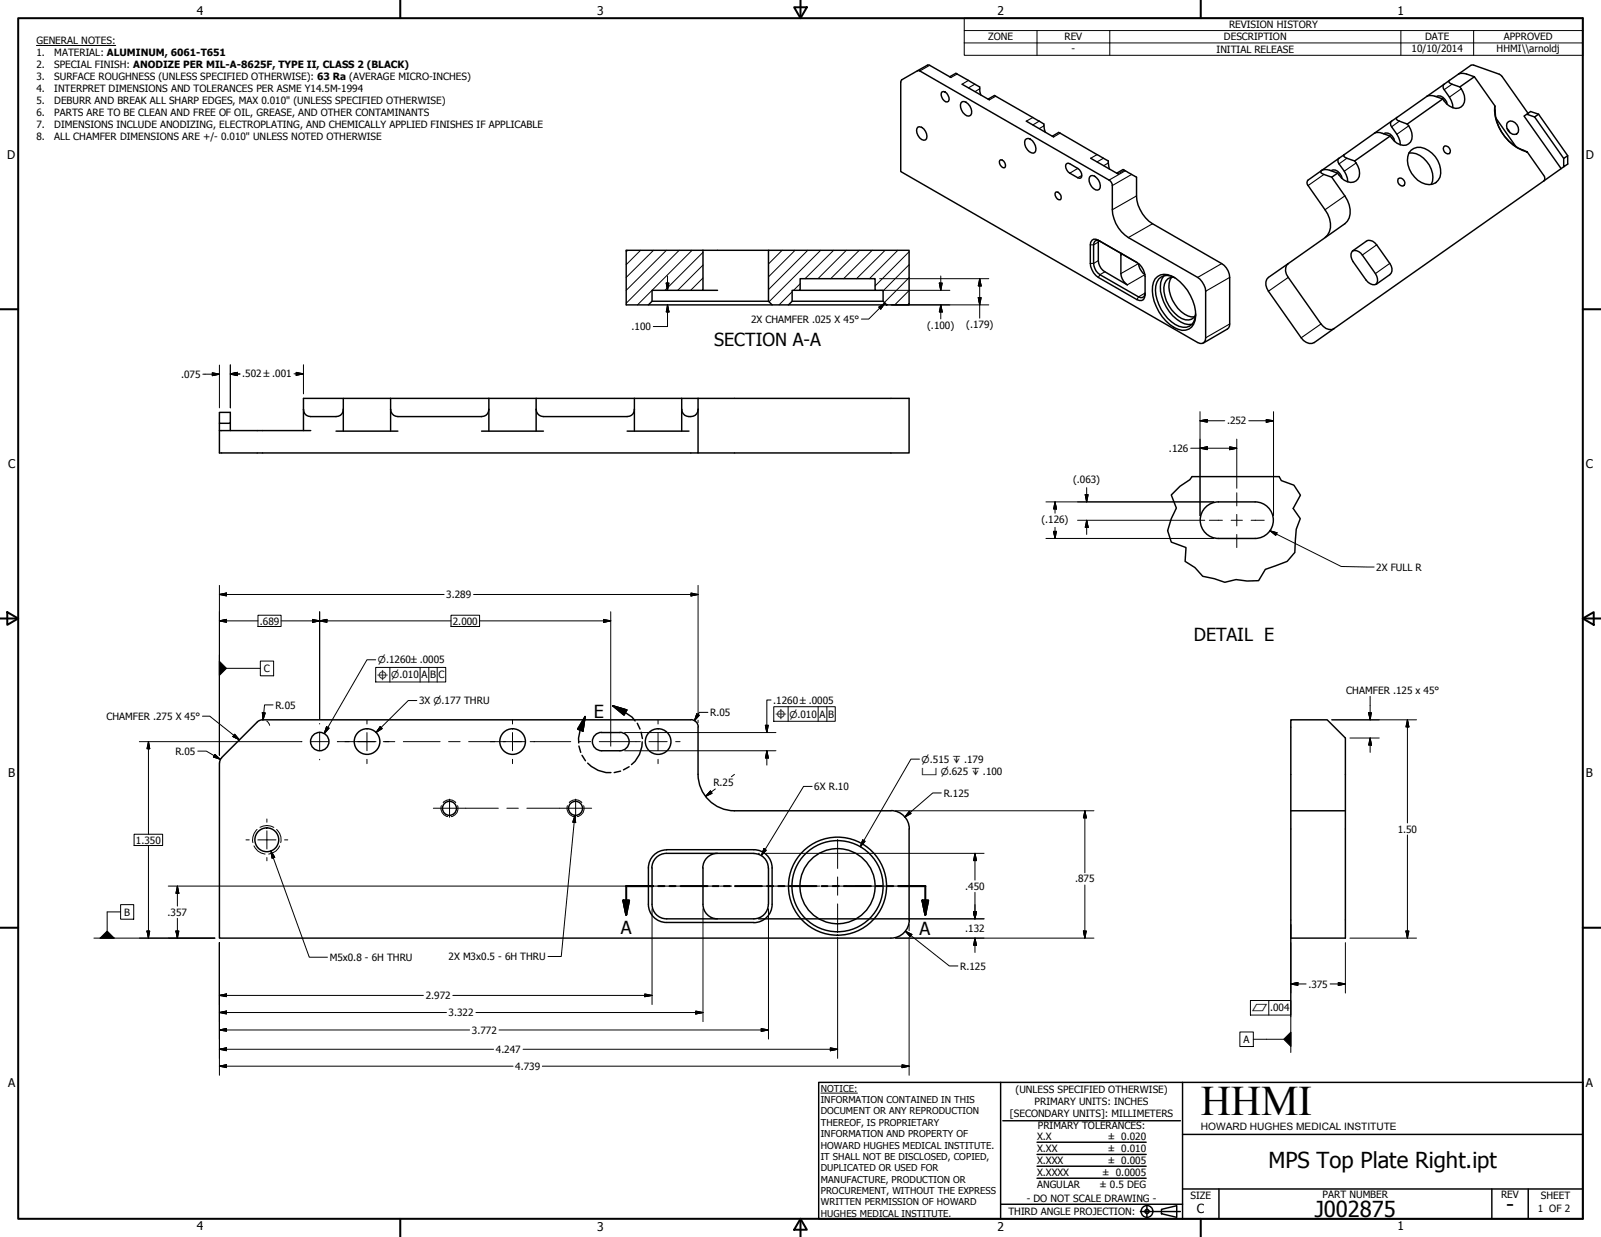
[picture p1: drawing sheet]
<svg xmlns="http://www.w3.org/2000/svg" width="559mm" height="432mm" viewBox="0 0 559 432" stroke-linecap="round" stroke-linejoin="round" font-family="sans-serif">
<!-- layer: Visible (ANSI) -->
<g fill="none" stroke="#000" stroke-width=".51">
<path d="M314.4 28.6v31.3l103.6 59.7a1.73 1.73 0 0 0 2 .1 1.73 1.73 0 0 0 .8-1.8v-16.2a6.6 6.6 0 0 0-2.8-4.9l-24.2-13.9a12.3 12.3 0 0 1-5.6-9.7v-8.4M320.2 24.7l-5.5 3.2M321.1 24.8l66 38.1M324.5 22.8l7.4 4.3M328.8 32.1a2.29 2.29 0 0 1 2.3 3.2l-.4 .3a2.45 2.45 0 0 1-1.9-3.5zM334.1 25.8l3.9 2.3M335.8 29.4l9.5 5.5M335.9 35.5a3.4 3.4 0 0 1 2.9 4.8 1.91 1.91 0 0 1-2.7-1 2.95 2.95 0 0 1-.2-3.8zM340.2 29.4l1.7 1 .4 2.7M347.5 33.6l13 7.4M500.8 33.6l2.8 .9M503.6 34.5l-12.4 8.8"/>
<path d="M504.1 29.4l-16.5 11.6M504.1 31.3l1.8 2.6M505.9 28.1l7.9-5.4 9.5 3.2 1 .8 9 12.9M506.8 29.4l2.7 1a5.5 5.5 0 0 1 1.2 6.2 3.2 3.2 0 0 1-4.8 .4l-1-.7-1.3-1.8M511.9 25.8l2.7 1M514.6 26.8l7.1 10.1M514.6 26.8l-5.1 3.6M521.7 36.9a16.2 16.2 0 0 0 11.4 16.2 16.2 16.2 0 0 1-11.4-16.2zM532.9 39.9l-1 .6 13 18.4M537 39.9l-2.8-1-1.3 1 2.7 .9M537 39.9l10.2 14.5M537 39.9l-1.4 .9"/>
<path d="M320.4 44.3a3 3 0 0 1 2.6 4.5 3 3 0 0 1-3-4zM349 55.9a1.66 1.66 0 0 1 1.7 .8 1.66 1.66 0 0 1-.1 1.8 1.9 1.9 0 0 1-1.6-2.6zM357.8 48.8l.5-.3a3.3 3.3 0 0 1 3.2 4.1l-.3 .6a2.01 2.01 0 0 1-2.6-.9 3.5 3.5 0 0 1-.8-3.5zM358.2 42.3l9.5 5.5M362.7 42.3l1.7 1 .4 2.8M370 46.5l12.9 7.5M372 57.4l.8-.4a8.5 8.5 0 0 1 4.4 2.9 1.87 1.87 0 0 1 0 2.3h-.5a8.1 8.1 0 0 1-4.3-2.8l-.5-1.4zM380.7 55.2l9.5 5.5M385.1 55.2l1.7 1 .4 2.9M392.4 59.4l4.3 2.4v6.6a12.5 12.5 0 0 0 5.6 9.7l24.1 13.9a5.9 5.9 0 0 1 2.8 4.8v16.3l-.1 .8-.7 1M461.1 59.6l-4.5 3.3a1.37 1.37 0 0 0 0 1.9l5.9 8.4a7.6 7.6 0 0 1 .9 8.8l-.9 .9M461.1 59.6l-.1 .7 .5 .3 3.3 1.2"/>
<path d="M464.1 59.4l2.8 1.1M467.4 55.2l-6.3 4.4M470.1 55.2l2.7 1M472.8 56.2a5.5 5.5 0 0 1 1.2 6.3 3.7 3.7 0 0 1-5.8-.4l-1.3-1.6M482.5 46.5l2.7 1M485.2 47.5l-12.4 8.7M485.7 42.3l-16.5 11.7M488.4 42.3l2.8 1M491.2 43.3a5.5 5.5 0 0 1 1.1 6.3 3.8 3.8 0 0 1-5.8-.5l-1.3-1.6M491.8 53.4a8.5 8.5 0 0 1 8.3 8.5l-.1 1.3-.4 1.2M492.5 52.5a4.6 4.6 0 0 1 6 0 8.8 8.8 0 0 1 4.1 9.3 4.3 4.3 0 0 1-6.4 2 8.7 8.7 0 0 1-4.5-10.4zM503.9 51.2a1.57 1.57 0 0 1 2 .4 1.57 1.57 0 0 1 0 2 1.68 1.68 0 0 1-1.7-.5 1.68 1.68 0 0 1-.3-1.9z"/>
<path d="M522.1 41.2l7 10M526 44.9l1 1.4M526.5 42.5a2.72 2.72 0 0 1 3 1.1 2.72 2.72 0 0 1-.1 3.1 2.72 2.72 0 0 1-3-1 2.72 2.72 0 0 1 .1-3.2zM533.1 53.1l5.7 8.1a1.45 1.45 0 0 1 0 2M535.6 40.8l10.2 14.5M545.8 58.2l-7 5M545.8 55.3l1.4-.9v2.9l-1.4 .9zM368.4 67.1a1.69 1.69 0 0 1 1.7 .8 1.69 1.69 0 0 1 0 1.8 1.9 1.9 0 0 1-1.7-2.6zM380.3 61.8l.4-.5a3.4 3.4 0 0 1 3 4.8 1.94 1.94 0 0 1-2.7-.9 3.5 3.5 0 0 1-.7-3.4zM464.8 61.8l4.6 6.6a7.9 7.9 0 0 1 .9 8.8l-.9 .9-19.8 13.9a3.4 3.4 0 0 0 0 4.8l11.5 16.3a3.6 3.6 0 0 0 4.5 1.6l73.2-51.5M466.9 60.5l-2.1 1.3M488 62.4a1.57 1.57 0 0 1 1.9 .4 1.57 1.57 0 0 1 .1 2 1.68 1.68 0 0 1-1.8-.6 1.68 1.68 0 0 1-.2-1.8z"/>
<path d="M245.4 87.4v13.9h-17.8v3.9l-1.3 1.2h-7.7v-19h49.6M268.2 87.4h49.1v19h-7.8l-1.3-1.2v-3.9h-2.8v-4h-26.1v4h-2.8v3.9l-1.3 1.2h-5.7l-1.3-1.2zM381.1 83.9l.6-.4h.8l.8 .4 13.5 7.7a6.1 6.1 0 0 1 2.9 4.9l-.2 7.4a1.67 1.67 0 0 1-2.7 .7l-13.5-7.8a6.2 6.2 0 0 1-2.7-4.9v-6.4l.1-.9zM383.3 84.5v6.5M391.3 88.4l-.1 7.1a5.3 5.3 0 0 0 2.2 3.9l-7.8-4.5M397.4 92a5.1 5.1 0 0 0 2.2 3.8M403.2 97.3a4.4 4.4 0 0 1 5.8-.9 15.9 15.9 0 0 1 8.1 15.4 4.2 4.2 0 0 1-5.9 3.1 15.8 15.8 0 0 1-8.9-15zM406.3 96.3a8.9 8.9 0 0 0-.2 9 12.6 12.6 0 0 0 8.7 8l1.3-.1M408.9 96.8a8 8 0 0 0 .4 8 10.2 10.2 0 0 0 6.5 5.8h1.1M409.7 96.8a3.2 3.2 0 0 0-3.5 3.6 12.2 12.2 0 0 0 7.5 11.2 3.1 3.1 0 0 0 3.6-1.6M410.1 97a4.1 4.1 0 0 0-6.7 2.8 14.6 14.6 0 0 0 8.1 14.1 4.1 4.1 0 0 0 5.8-4.4M442.7 96.8a3.4 3.4 0 0 0 0 4.9l11.5 16.2a3.7 3.7 0 0 0 4.5 1.7"/>
<path d="M472.1 87.6a2.93 2.93 0 0 1 3.4 1.4l4.6 6.5a3.1 3.1 0 0 1 .2 3.8M472.3 87.4l4.6-3.2a2.72 2.72 0 0 1 3.6 1.3l4.6 6.4a2.91 2.91 0 0 1 0 4l-4.6 3.2a2.77 2.77 0 0 1-3.7-1.3l-4.6-6.5a2.93 2.93 0 0 1 .1-3.9zM226.3 106.4h43.2M227.6 105.2h40.6M245.4 101.3h5M275.2 106.4h34.3M276.5 105.2h31.7M279.3 101.3h26.1M119.8 139.1h-13.9v11.2M136.3 139.1h-16.5v3.8M136.3 139.1h181v19h-73.7M136.3 139.1v11.4"/>
<path d="M170.6 139.1v11.4M187.1 139.1v11.4M221.4 139.1v11.4M237.9 139.1v11.4M243.6 139.1v3.8M76.6 144h3.8v3.8h-3.8zM76.6 147.8v2.5M80.4 147.8v2.5M105.9 142.9a2.42 2.42 0 0 0 2.6 2.5h8.8a2.42 2.42 0 0 0 2.5-2.5M117.3 150.5h21.6M119.8 142.9v7.6M136.3 142.9a2.54 2.54 0 0 0 2.6 2.5h29.2a2.42 2.42 0 0 0 2.5-2.5"/>
<path d="M168.1 150.5h21.6M187.1 142.9a2.54 2.54 0 0 0 2.6 2.5h29.2a2.42 2.42 0 0 0 2.5-2.5M218.9 150.5h21.6M237.9 142.9a2.88 2.88 0 0 0 2.9 2.5 2.88 2.88 0 0 0 2.8-2.5M243.6 142.9v15.2h-167v-7.8h31.9M416.1 166.4h30.4M438.1 175.2a6.4 6.4 0 0 1 6.3 6.4 6.4 6.4 0 0 1-6.3 6.4M438.1 175.2h-12.8a6.4 6.4 0 0 0-6.4 6.4 6.4 6.4 0 0 0 6.4 6.4h12.8M210 255.7a3.2 3.2 0 0 0-3.2 3.2 3.2 3.2 0 0 0 3.2 3.2M210 255.7h6.4M216.4 255.7a3.2 3.2 0 0 1 3.2 3.2 3.2 3.2 0 0 1-3.2 3.2h-6.4M241.1 251.3h-149.9l-1.4 .7-12.5 12.5"/>
<path d="M241.1 251.2l1.2 .3 .8 .7 .6 1.6M243.6 253.8v16.5a12.7 12.7 0 0 0 12.7 12.7h54.7a6.4 6.4 0 0 1 6.4 6.3M450.5 251.3h12.7l6.4 6.3v69.9h-19.1zM77.4 264.5l-.8 1.8v61.2h234.4a6.4 6.4 0 0 0 6.4-6.4M232.6 296.7a6.3 6.3 0 0 0-6.3 6.3v12.7a6.3 6.3 0 0 0 6.3 6.3h30.5M232.7 296.6h30.4M250.4 297.9a5.1 5.1 0 0 0-5.1 5.1M263.1 296.6a6.4 6.4 0 0 1 6.4 6.4v12.7a6.4 6.4 0 0 1-6.4 6.4M263.1 297.9a5 5 0 0 1 5.1 5.1M263.1 297.9h-30.5a5.1 5.1 0 0 0-5.1 5.1M317.3 289.4v31.7M450.5 283h19.1"/>
<path d="M227.6 303v12.7a5 5 0 0 0 5 5h30.5M245.4 303v12.7a5 5 0 0 0 5 5M268.2 315.7a5 5 0 0 1-5.1 5M268.2 303v12.7"/>
<circle cx="111.6" cy="258.9" r="3.2"/>
<circle cx="128.1" cy="258.9" r="4.5"/>
<circle cx="178.9" cy="258.9" r="4.5"/>
<circle cx="229.7" cy="258.9" r="4.5"/>
<circle cx="93.1" cy="293.1" r="4.2"/>
<circle cx="156.9" cy="282.2" r="2.44"/>
<circle cx="200.9" cy="282.2" r="2.44"/>
<circle cx="292.3" cy="309.3" r="15.9"/>
<circle cx="292.3" cy="309.3" r="13.1"/>
<circle cx="292.3" cy="309.3" r="17.1"/>
</g>
<!-- layer: Hidden Narrow (ANSI) -->
<path d="M88.6 295.3a4.8 4.8 0 0 0 3.9 2.8M89.7 289.6a4.9 4.9 0 0 0-1.4 4.5M90.7 288.8a4.9 4.9 0 0 1 4.9 0M96.5 289.6a4.5 4.5 0 0 1 1.5 4.5M97.6 295.3a4.6 4.6 0 0 1-3.8 2.8M154.1 281.2a2.94 2.94 0 0 0 2.2 3.9M154.7 280.2a2.87 2.87 0 0 1 4.4 0M159.7 281.2a2.84 2.84 0 0 1-2.2 3.9M198.1 281.2a2.94 2.94 0 0 0 2.2 3.9M198.7 280.2a2.87 2.87 0 0 1 4.4 0M203.7 281.2a2.84 2.84 0 0 1-2.2 3.9" fill="none" stroke="#000" stroke-width=".35"/>
<!-- layer: Visible Narrow (ANSI) -->
<g fill="none" stroke="#000" stroke-width=".38">
<path d="M324.5 22.8l-3.4 2M334.1 25.8l-2.2 1.3M338 28.1l-2.2 1.3M340.2 29.4l-2.2 1.3M341.9 31l-1.6 1M347.5 33.6l-2.2 1.3M506.8 29.4l-2.7 1.9M510 31l-4.1 2.9M360.5 41l-2.3 1.3M362.7 42.3l-2.2 1.3M364.4 43.9l-1.7 1M370 46.5l-2.3 1.3"/>
<path d="M376.2 58.8l-2.8 1.7M382.9 54l-2.2 1.2M385.1 55.2l-2.2 1.3M386.8 56.9l-1.6 .9M392.4 59.4l-2.2 1.3M392.7 59.6l-5.6 3.3M470.1 55.2l-2.7 2M473.3 56.9l-4.1 2.9M488.4 42.3l-2.7 2M491.7 43.9l-4.1 3M377.6 61.3l-1.4 .7M395 60.9l-6.8 3.9"/>
<path d="M396.7 68.4l-8.5 4.8M402.3 78.1l-8.5 4.8M462.1 60.9l-5.5 3.9M469.4 68.4l-6.9 4.8M383.3 83.9l.6 .3M383.3 91l-1.6 .9h-1.1M383.3 84.5l-1.6 1h-1.1M385.6 94.9l-1.7 1-.6 .9M391.8 88.7l-.6 .3M396.8 91.6h.1M397.4 92l-6.2 3.5M399.6 95.9l-6.2 3.5"/>
<path d="M426.4 92l-8.4 4.8M429.2 96.8l-8.4 4.9M449.6 96.8l-6.9 4.9M480.5 85.5l-5 3.5M485.1 91.9l-5 3.6M399.7 102.3l-2.3 1.3-.6 1M429.2 113.1l-8.4 4.8M461.1 113.1l-6.9 4.8"/>
</g>
<g fill="none" stroke="#000" stroke-width=".51">
<path d="M314.7 27.9l-.3 .7M324.5 22.8l-.8-.1-3.5 2 .9 .1M334.1 25.8l-.5-.2-2.1 1.2M338 28.1l2.2 1.3M347.5 33.6l-.4-.3-2.2 1.3M498.1 33.6l1.2-.3 1.5 .3M501.3 33.7a3 3 0 0 1 3.8 2.7M505.9 33.9l1.1 2.5 .1 1.2M506.8 29.4l-1-.6-.1-.4 .2-.3-1.8 1.3a1.37 1.37 0 0 0 0 1.9M509.1 25.8l1.2-.2 1.6 .2M360.5 41l2.2 1.3M370 46.5l-.5-.3-2.2 1.4"/>
<path d="M382.9 54l2.2 1.2M392.4 59.4l-.4-.2-2.2 1.3M461.4 59.4l1.2-.2 1.5 .2M464.6 59.6a3 3 0 0 1 3.8 2.7M470.1 55.2l-1-.6-.2-.4 .3-.2-1.8 1.2a1.44 1.44 0 0 0 0 2 9.9 9.9 0 0 1 3 6.2M479.7 46.5a3.4 3.4 0 0 1 2.8 0M482.9 46.7a2.91 2.91 0 0 1 3.9 2.7M488.4 42.3l-1-.6-.1-.4 .3-.3-1.9 1.3a1.44 1.44 0 0 0 0 2 10.2 10.2 0 0 1 3.1 6.2M387.1 62.9a2.32 2.32 0 0 1 1.1 1.9M383.3 91a4.9 4.9 0 0 0 2.3 3.9M383.4 83.9l-.1 .6M396.9 91.7l-13.7-7.8a1.35 1.35 0 0 0-1.5 1.6v6.4a5.3 5.3 0 0 0 2.2 4l13.5 7.7a1.41 1.41 0 0 0 1.6 .2 1.41 1.41 0 0 0 .7-1.5"/>
<path d="M449.6 92l-6.9 4.8M428.4 114.9l-8.4 4.9M465.6 114.7l-6.9 4.9"/>
</g>
<!-- layer: Break Line (ANSI) -->
<path d="M416.1 166.4l-.8 1-3.4 2.3-3.1 3.1 1.8 4.6-1.8 3.6-1.3 4.2 1.3 4 5.2 1.9-.4 4.9 3.5 2.1 2.7 3.1 4 .8 3.7 1.3 3.9-1 3.9 .5 4-.1 2.3-3.9 7.7-2.8 2.6-3.2 .5-8.1 1.4-3.7-2.4-3.5 2.5-4.7-2.3-3.4-4.4-1.6-.7-1.4" fill="none" stroke="#000" stroke-width=".51"/>
<!-- layer: Section Line (ANSI) -->
<g fill="none" stroke="#000" stroke-width=".7">
<path d="M217.6 314.3h2l-1 5zM228 309.3h-9.4v10M229.7 309.3h2.2M233.7 309.3h2.1M237.6 309.3h9.4M248.7 309.3h2.2M252.7 309.3h2.1M256.5 309.3h9.4M267.7 309.3h2.2M271.7 309.3h2.1M275.6 309.3h9.4M286.8 309.3h2.1"/>
<path d="M290.6 309.3h2.2M294.6 309.3h9.4M305.8 309.3h2.1M309.7 309.3h2.1M313.6 309.3h9.4v10M321.9 314.3h2.1l-1 5z"/>
</g>
<path d="M217.6 314.3l1 5zM217.6 314.3h2l-1 5zM321.9 314.3l1.1 5zM321.9 314.3h2.1l-1 5z" fill="#000" stroke="#000" stroke-width=".7"/>
<!-- layer: Detail Boundary (ANSI) -->
<path d="M204.2 250.1l-.7 5.1-1.9-.7zM204.2 250.1l-1.7 4.7-.6 2.8 .1 1.7M213.9 246.4l4.9 1.4-1 1.8zM213.9 246.4l4.3 2.3 2.4 1.6 1.1 1.4M222.4 252.5l1 2M223.8 255.6l.4 2.2M224.2 259a10 10 0 0 1-3.8 7.9M202.1 260.4l.6 2.2M203.1 263.7l1.2 1.9M205.1 266.4a10.4 10.4 0 0 0 8.1 3.3M216.6 269.2l-2.2 .5M219.6 267.7l-2 1" fill="none" stroke="#000" stroke-width=".51"/>
<path d="M204.2 250.1l-.7 5.1zM204.2 250.1l-.7 5.1-1.9-.7zM213.9 246.4l4.9 1.4zM213.9 246.4l4.9 1.4-1 1.8z" fill="#000" stroke="#000" stroke-width=".51"/>
<!-- layer: Border (ANSI) -->
<g fill="none" stroke="#000" stroke-width=".7">
<path d="M6.3 6.3h546.1v419.1h-546.1zM139.7 0v6.3M277.2 2.5h4.4l-2.2 3.8zM279.4 0v6.3M419.1 0v6.3M0 107.9h6.3M552.4 107.9h6.4M0 215.9h6.3M2.5 213.7l3.8 2.2-3.8 2.2zM552.4 215.9l3.9-2.2v4.4zM552.4 215.9h6.4M0 323.8h6.3"/>
<path d="M552.4 323.8h6.4M139.7 425.4v6.4M279.4 425.4l2.2 3.9h-4.4zM279.4 425.4v6.4M419.1 425.4v6.4"/>
</g>
<!-- layer: Title (ANSI) -->
<g fill="none" stroke="#000" stroke-width=".51">
<path d="M285.8 377.8h266.6v47.6h-266.6zM349.2 377.8v47.6M412.7 377.8v47.6M350 391.2h62M361.9 398.7h38.1M412.7 396h139.7M361.9 411.3h38.1M361.9 407.1h38.1M361.9 403h38.1M412.7 415h139.7M425.4 415v10.4M520.7 415v10.4"/>
<path d="M533.4 415v10.4M349.2 420.4h63.5M398 422.9h14M400.3 420.6v4.6M405.4 422.1l5.3-1.2v4l-5.3-1.2z"/>
<circle cx="400.3" cy="422.9" r="2.06"/>
<circle cx="400.3" cy="422.9" r=".73"/>
</g>
<path d="M286.5 381.6h12.8" fill="none" stroke="#000" stroke-width=".35"/>
<!-- layer: Hatch (ANSI) -->
<g fill="none" stroke="#000" stroke-width=".35">
<path d="M219.1 87.4l-.5 .5M223.6 87.4l-5 5M228.1 87.4l-9.5 9.4M232.6 87.4l-14 13.9M237 87.4l-18.4 18.5M241.6 87.4l-19.1 19M245.4 97l-4.4 4.3M245.4 92.5l-8.9 8.8M245.4 88.1l-13.3 13.2M268.5 87.4l-.3 .2M273 87.4l-4.8 4.7M277.5 87.4l-9.3 9.2"/>
<path d="M279.3 99.1l-2.3 2.2M281.9 87.4l-13.7 13.7M286.4 87.4l-18 17.9M291 87.4l-10 9.9M295.4 87.4l-9.9 9.9M299.9 87.4l-10 9.9M304.4 87.4l-10 9.9M308.9 87.4l-9.9 9.9M313.4 87.4l-9.9 9.9M317.3 96.9l-8.6 8.7M317.3 92.4l-9.1 9.1M317.3 87.9l-11.9 11.9"/>
<path d="M276.5 101.9l-4.6 4.5M317.3 105.9l-.5 .5M317.3 101.4l-5 5"/>
</g>
<!-- layer: Symbol (ANSI) -->
<g fill="none" stroke="#000" stroke-width=".35">
<path d="M12.7 15.9h27.7M336.5 10.7v-4.4h215.9v4.4M336.5 15h215.9M361.9 10.7v8.6M387.3 10.7v8.6M488.9 10.7v8.6M514.3 10.7v8.6M552.4 10.7h-215.9v4.3M552.4 10.7v8.6h-215.9v-4.3M306.7 107.2l2.2-1.4-1.5 2.1zM308.9 105.8l-5.7 5.6h-2.5M443.3 185.3l2.4 .7-.4 .9z"/>
<path d="M443.3 185.3l24.8 12.4 11.5 .2M76.6 228.7v35M79.1 233.3h11.8M90.9 230.8h4.6v5.1h-4.6zM131.1 230.3h-3l-14.9 25.8M131.1 233h24.5v5.1h-24.5zM136.1 233v5.1M146.6 233v5.1M149.7 233v5.1M152.6 233v5.1M70.7 250h2.5l10.4 8.3M81.9 256.3l1.7 2-2.3-1.2z"/>
<path d="M114 253.7l.9 .5-1.7 1.9zM132.7 253.6l.7 .7-2.1 1.4zM145.5 244.5h-3l-11.2 11.2M270.1 246.7h21.4v5.1h-21.4zM275.1 246.7v5.1M285.6 246.7v5.1M288.6 246.7v5.1M320.9 265h-3l-17.6 30.6M94.6 297.1l1.3 2.2-1 .3zM94.6 297.1l13.3 37h6.4M200.7 284.6l.2 2.5-1-.1zM200.7 284.6l-4.8 49.3h-4.6"/>
<path d="M301.1 293.2l.8 .5-1.6 1.9zM42.1 315.8h4.6v5.1h-4.6zM42.1 318.3h-4.7v6.7M32.8 327.5h42.2M450.5 322.7v44.7M436.4 349.2h14.1v5.1h-14.1zM442.8 349.2v5.1M432.8 360.2h4.7v5.1h-4.7zM437.5 362.8h10.6"/>
</g>
<!-- layer: Dimension (ANSI) -->
<g fill="none" stroke="#000" stroke-width=".35">
<path d="M232.5 98.8h1l-.5 2.5zM233 96.3v5M307 97.3h38.1M327.9 98.8h1l-.5 2.5zM328.4 96.3v5M341.9 97.3l.6 2.5h-1.1zM341.9 97.3v13.8M233 106.4l.5 2.5h-1zM233 106.4v7.6h-5M307 101.3h24.5M311.1 106.4h34M328.4 106.4l.5 2.5h-1z"/>
<path d="M328.4 106.4v4.9M341.4 103.9h1.1l-.6 2.5zM70.8 130.6h5.8M74.1 130.1l2.5 .5-2.5 .5zM76.6 127.4v15M80.4 130.5l2.5-.5v1zM80.4 130.6l2.5-.5v1zM80.4 130.5h3.4M80.4 127.3v15.1M80.4 130.6h3.4M102.6 130.5h3.3M103.4 130l2.5 .5-2.5 .5z"/>
<path d="M105.9 127.3v10.2M415.6 156.5h16.1M418.8 146.9l2.6-.5v1zM418.8 156.5l2.6-.5v1zM418.8 146.9h8.7M418.8 143.7v36.3M429.2 156l2.5 .5-2.5 .5zM431.7 153.3v17.1M435.9 146.9h8.6M442 146.4l2.5 .5-2.5 .5zM444.5 143.7v36.3M365.1 175.2h58.6"/>
<path d="M368.2 175.2l.5 2.5h-1zM368.2 175.2v3.9M378.8 172.7h1l-.5 2.5zM379.3 170.2v5M365.1 188h58.6M367.7 185.5h1l-.5 2.5zM368.2 184.1v3.9M376.1 181.6h44.4M379.3 181.6l.5 2.5h-1zM379.3 181.6v5M76.6 216.7l2.5-.5v1zM76.6 207.5l2.5-.5v1z"/>
<path d="M76.6 204.3v59.4M76.6 216.7h13.4M76.6 207.5h78.4M90 214.8h8.1v3.9h-8.1zM98.1 216.7h59.3M109.1 216.2l2.5 .5-2.5 .5zM111.6 216.7l2.5-.5v1zM111.6 213.6v37.4M157.4 214.8h10v3.9h-10zM165.3 207.5h78.3M167.4 216.7h45.8M210.7 216.2l2.5 .5-2.5 .5z"/>
<path d="M213.2 213.6v45.2M241.2 207l2.4 .5-2.4 .5zM243.6 204.3v45.3M48.6 258.9h34.1M51.8 258.9l.5 2.5h-1zM51.8 258.9v32.3M82.9 258.9h22.3M91.6 248.7l1 .2-.8 2.4zM93.1 251.7l1 1.5M95.3 246.1h-3l-.5 5.2M213.2 259v1.5M218 255.7h11.6"/>
<path d="M229.8 255.7h41M243.2 249.2l.9 .5-1.7 1.9zM243.6 251.4v.8M247.1 248.7h-3l-1.7 2.9M267.1 253.2h1.1l-.5 2.5zM269.1 244.3h-1.4v11.4M464.8 251.3h29.6M471.2 257.6h10.2M477.7 248.8h1l-.5 2.5zM478.2 257.6l.5 2.5h-1zM478.2 243.1v8.2M478.2 257.6v5"/>
<path d="M491.2 251.3l.5 2.4h-1zM491.2 251.3v36M69 262.2h3l4.9 2.8M75 263.3l1.9 1.7-2.4-.8zM218 262.1h11.6M229.8 262.1h41M248 276.1l.5 .8-2.2 1.1zM249.7 275.4l-3.4 2.6M256.3 270.3l-1 .8M267.7 262.1l.5 2.5h-1.1zM267.7 262.1v5M283.5 274.5h-3l-14.8 24.1"/>
<path d="M328.5 276.8h-2.9l-9.8 8.4M46.8 291.2h10v3.9h-10zM51.8 295.1v32.4M264.7 297.9h.3M266.6 296.2l.9 .6-1.8 1.8zM267.4 297.9h24.8M292.4 297.9h51.1M312.5 283h4.3M317.1 283h64.7M317.4 283.2l.6 .8-2.2 1.2zM340.3 297.9l.5 2.5h-1zM340.3 297.9v9.3"/>
<path d="M378.7 283l.5 2.5h-1.1zM378.7 283v21.7M491.2 291.5v36M58.7 309.3h164.1M61.9 309.3l.5 2.5h-1zM61.9 309.3v7M227.6 317.2v33.4M245.4 317.2v39.4M268.2 317.2v45.5M339.8 318.3h1l-.5 2.4zM340.3 311.5v9.2M378.7 308.9v18.6"/>
<path d="M48.6 327.5h26.4M51.3 325h1l-.5 2.5zM61.4 325h1l-.5 2.5zM61.9 320.5v7M76.6 329.1v46.2M264.7 320.7h27.5M292.4 327.2v42.2M292.4 320.7h51.1M312.5 327.5h69.3M316 325.1l2.3 1.1-.7 .8zM316 325.1l15.3 12.1h3M317.3 322.7v2.2"/>
<path d="M317.3 327.2v48.1M340.3 327.5l.5 2.4h-1zM340.3 327.5v5M378.1 325h1.1l-.5 2.5zM450.5 329.1v17.5M469.6 329.1v17.5M471.2 327.5h23.2M490.7 325h1l-.5 2.5zM76.6 347.5l2.5-.5v.9zM76.6 359.5l2.5-.5v1zM76.6 353.4l2.5-.5v1zM76.6 347.5h71.2"/>
<path d="M76.6 359.5h87.3M76.6 353.4h79.2M158.1 347.5h69.5M166.1 353.4h79.3M174.2 359.5h94M225 347l2.6 .5-2.6 .4zM242.8 352.9l2.6 .5-2.6 .5zM265.7 359l2.5 .5-2.5 .5zM450.5 343.5l2.5-.5v1zM450.5 343.5h5.4M464.2 343.5h5.4M467.1 343l2.5 .5-2.5 .5z"/>
<path d="M76.6 372.2l2.5-.5v1zM76.6 366.3l2.5-.5v1zM76.6 372.2h102.5M76.6 366.3h95.7M182.6 366.3h109.8M189.3 372.2h128M289.8 365.8l2.6 .5-2.6 .5zM314.8 371.7l2.5 .5-2.5 .5z"/>
</g>
<g fill="#000" stroke="#000" stroke-width=".35">
<path d="M232.5 98.8l.5 2.5zM232.5 98.8h1l-.5 2.5zM327.9 98.8l.5 2.5zM327.9 98.8h1l-.5 2.5zM341.9 97.3l.6 2.5zM341.9 97.3l.6 2.5h-1.1zM233 106.4l.5 2.5zM233 106.4l.5 2.5h-1zM328.4 106.4l.5 2.5zM328.4 106.4l.5 2.5h-1zM341.4 103.9l.5 2.5zM341.4 103.9h1.1l-.6 2.5z"/>
<path d="M74.1 131.1l2.5-.5zM74.1 130.1l2.5 .5-2.5 .5zM80.4 130.5l2.5-.5zM80.4 130.5l2.5-.5v1zM80.4 130.6l2.5-.5zM80.4 130.6l2.5-.5v1zM103.4 131l2.5-.5zM103.4 130l2.5 .5-2.5 .5zM418.8 146.9l2.6-.5zM418.8 146.9l2.6-.5v1zM418.8 156.5l2.6-.5zM418.8 156.5l2.6-.5v1z"/>
<path d="M429.2 157l2.5-.5zM429.2 156l2.5 .5-2.5 .5zM442 147.4l2.5-.5zM442 146.4l2.5 .5-2.5 .5zM368.2 175.2l.5 2.5zM368.2 175.2l.5 2.5h-1zM378.8 172.7l.5 2.5zM378.8 172.7h1l-.5 2.5zM367.7 185.5l.5 2.5zM367.7 185.5h1l-.5 2.5zM379.3 181.6l.5 2.5zM379.3 181.6l.5 2.5h-1z"/>
<path d="M76.6 216.7l2.5-.5zM76.6 216.7l2.5-.5v1zM76.6 207.5l2.5-.5zM76.6 207.5l2.5-.5v1zM109.1 217.2l2.5-.5zM109.1 216.2l2.5 .5-2.5 .5zM111.6 216.7l2.5-.5zM111.6 216.7l2.5-.5v1zM210.7 217.2l2.5-.5zM210.7 216.2l2.5 .5-2.5 .5zM241.2 208l2.4-.5zM241.2 207l2.4 .5-2.4 .5z"/>
<path d="M91.6 248.7l.2 2.6zM91.6 248.7l1 .2-.8 2.4zM243.2 249.2l-.8 2.4zM243.2 249.2l.9 .5-1.7 1.9zM267.1 253.2l.6 2.5zM267.1 253.2h1.1l-.5 2.5zM477.7 248.8l.5 2.5zM477.7 248.8h1l-.5 2.5zM491.2 251.3l.5 2.4zM491.2 251.3l.5 2.4h-1zM51.8 258.9l.5 2.5zM51.8 258.9l.5 2.5h-1z"/>
<path d="M74.5 264.2l2.4 .8zM75 263.3l1.9 1.7-2.4-.8zM248 276.1l-1.7 1.9zM248 276.1l.5 .8-2.2 1.1zM267.7 262.1l.5 2.5zM267.7 262.1l.5 2.5h-1.1zM478.2 257.6l.5 2.5zM478.2 257.6l.5 2.5h-1zM266.6 296.2l-.9 2.4zM266.6 296.2l.9 .6-1.8 1.8zM317.4 283.2l-1.6 2zM317.4 283.2l.6 .8-2.2 1.2z"/>
<path d="M378.7 283l.5 2.5zM378.7 283l.5 2.5h-1.1zM61.9 309.3l.5 2.5zM61.9 309.3l.5 2.5h-1zM339.8 318.3l.5 2.4zM339.8 318.3h1l-.5 2.4zM340.3 297.9l.5 2.5zM340.3 297.9l.5 2.5h-1zM51.3 325l.5 2.5zM51.3 325h1l-.5 2.5zM61.4 325l.5 2.5zM61.4 325h1l-.5 2.5z"/>
<path d="M316 325.1l2.3 1.1zM316 325.1l2.3 1.1-.7 .8zM340.3 327.5l.5 2.4zM340.3 327.5l.5 2.4h-1zM378.1 325l.6 2.5zM378.1 325h1.1l-.5 2.5zM490.7 325l.5 2.5zM490.7 325h1l-.5 2.5zM76.6 347.5l2.5-.5zM76.6 347.5l2.5-.5v.9zM76.6 359.5l2.5-.5zM76.6 359.5l2.5-.5v1z"/>
<path d="M76.6 353.4l2.5-.5zM76.6 353.4l2.5-.5v1zM225 347.9l2.6-.4zM225 347l2.6 .5-2.6 .4zM242.8 353.9l2.6-.5zM242.8 352.9l2.6 .5-2.6 .5zM265.7 360l2.5-.5zM265.7 359l2.5 .5-2.5 .5zM450.5 343.5l2.5-.5zM450.5 343.5l2.5-.5v1zM467.1 344l2.5-.5zM467.1 343l2.5 .5-2.5 .5z"/>
<path d="M76.6 372.2l2.5-.5zM76.6 372.2l2.5-.5v1zM76.6 366.3l2.5-.5zM76.6 366.3l2.5-.5v1zM289.8 366.8l2.6-.5zM289.8 365.8l2.6 .5-2.6 .5zM314.8 372.7l2.5-.5zM314.8 371.7l2.5 .5-2.5 .5z"/>
</g>
<!-- layer: Center Mark (ANSI) -->
<g fill="none" stroke="#000" stroke-width=".35">
<path d="M111.6 252.5v.2M111.6 255.7v6.4M120.4 258.9h1.5M124.9 258.9h6.4M128.1 251.2v1.5M128.1 255.7v6.4M134.2 258.9h1.6M171.2 258.9h1.5M175.7 258.9h6.4M178.9 251.2v1.5M178.9 255.7v6.4M185 258.9h1.6"/>
<path d="M229.7 251.2v1.5M229.7 255.7v6.4M111.6 265v.2M128.1 265v1.6M156.9 279v6.3M178.9 265v1.6M200.9 279v6.3M229.7 265v1.6M85.9 293.2h1.1M90 293.2h6.3M93.2 285.9v1.1M93.2 290v6.4"/>
<path d="M93.2 299.3v1.2M99.3 293.2h1.2M292.4 293.1v10M292.4 306.1v6.4M292.4 315.5v10.1"/>
</g>
<!-- layer: Symbol (ANSI) -->
<g fill="#000" stroke="#000" stroke-width=".35">
<path d="M308.9 105.8l-1.5 2.1zM306.7 107.2l2.2-1.4-1.5 2.1zM443.3 185.3l2.4 .7zM443.3 185.3l2.4 .7-.4 .9zM76.6 230.8v5zM76.6 230.8l2.5 2.5-2.5 2.5zM81.3 257.1l2.3 1.2zM81.9 256.3l1.7 2-2.3-1.2zM114 253.7l-.8 2.4zM114 253.7l.9 .5-1.7 1.9zM132.7 253.6l-1.4 2.1zM132.7 253.6l.7 .7-2.1 1.4z"/>
<path d="M94.6 297.1l1.3 2.2zM94.6 297.1l1.3 2.2-1 .3zM200.7 284.6l.2 2.5zM200.7 284.6l.2 2.5-1-.1zM301.1 293.2l-.8 2.4zM301.1 293.2l.8 .5-1.6 1.9zM34.9 327.5h5zM37.4 325l2.5 2.5h-5zM450.5 360.3v5zM448.1 362.8l2.4-2.5v5z"/>
</g>
<!-- layer: Centerline (ANSI) -->
<g fill="none" stroke="#000" stroke-width=".35">
<path d="M431.7 172v4.6M431.7 179.6v4M422.1 181.6h4.6M429.7 181.6h3.9M431.7 186.6v4.5M436.7 181.6h4.6M105.2 258.9h.2M108.4 258.9h6.3M117.7 258.9h13.1M133.8 258.9h4M140.8 258.9h12.8M156.6 258.9h4"/>
<path d="M163.6 258.9h12.8M179.4 258.9h4M186.4 258.9h12.8M202.2 258.9h4M209.2 258.9h14.3M226.5 258.9h6.4M235.8 258.9h1.6M151.3 282.1h22.6M176.9 282.1h4M183.9 282.1h22.6M224.4 309.3h24M251.4 309.3h4"/>
<path d="M258.4 309.3h27.7M289.2 309.3h6.3M298.5 309.3h19.3"/>
</g>
<text font-size="14.7" x="419.1" y="389.2">HHMI</text>
<g font-size="7.7">
<text x="442.7" y="407.6">MPS Top Plate Right.ipt</text>
<text x="458.9" y="424.8">J002875</text>
<text x="525.7" y="423.2">-</text>
</g>
<g font-size="6.3">
<text x="249.3" y="120.8">SECTION A-A</text>
<text x="416.7" y="223.6">DETAIL E</text>
<text x="207.3" y="250.5">E</text>
<text x="216.7" y="326">A</text>
<text x="321" y="326.3">A</text>
</g>
<text font-size="4.4" x="417.8" y="423.5">C</text>
<g font-size="4.2">
<text x="68.7" y="5.3">4</text>
<text x="208.4" y="5.3">3</text>
<text x="348.1" y="5.3">2</text>
<text x="487.8" y="5.3">1</text>
<text x="2.5" y="55.5">D</text>
<text x="553.5" y="55.5">D</text>
<text x="2.8" y="163.4">C</text>
<text x="553.5" y="163.4">C</text>
<text x="2.9" y="271.4">B</text>
<text x="553.5" y="271.4">B</text>
<text x="2.8" y="379.3">A</text>
<text x="553.5" y="379.3">A</text>
<text x="68.7" y="429.5">4</text>
<text x="208.4" y="429.6">3</text>
<text x="348.1" y="429.6">2</text>
<text x="487.8" y="429.5">1</text>
</g>
<text font-size="3.6" x="419.1" y="394.3">HOWARD HUGHES MEDICAL INSTITUTE</text>
<g font-size="3.5">
<text x="429" y="9.8">REVISION HISTORY</text>
<text x="12.7" y="15.3">GENERAL NOTES:</text>
<text x="344.9" y="14.1">ZONE</text>
<text x="371.5" y="14.1">REV</text>
<text x="427.2" y="14.1">DESCRIPTION</text>
<text x="497.4" y="14.1">DATE</text>
<text x="524.9" y="14.1">APPROVED</text>
<text x="12.7" y="19.5">1.</text>
<text x="12.7" y="23.7">2.</text>
<text x="18.9" y="19.5">MATERIAL: ALUMINUM, 6061-T651</text>
<text x="18.9" y="23.7">SPECIAL FINISH: ANODIZE PER MIL-A-8625F, TYPE II, CLASS 2 (BLACK)</text>
<text x="374" y="18.3">-</text>
<text x="424.6" y="18.4">INITIAL RELEASE</text>
<text x="492.7" y="18.2">10/10/2014</text>
<text x="522.4" y="18.1">HHMI\\arnoldj</text>
<text x="12.7" y="27.8">3.</text>
<text x="18.9" y="27.8">SURFACE ROUGHNESS (UNLESS SPECIFIED OTHERWISE): 63 Ra (AVERAGE MICRO-INCHES)</text>
<text x="12.7" y="32">4.</text>
<text x="18.9" y="32">INTERPRET DIMENSIONS AND TOLERANCES PER ASME Y14.5M-1994</text>
<text x="12.7" y="36.2">5.</text>
<text x="12.7" y="40.4">6.</text>
<text x="18.9" y="36.2">DEBURR AND BREAK ALL SHARP EDGES, MAX 0.010&quot; (UNLESS SPECIFIED OTHERWISE)</text>
<text x="18.9" y="40.4">PARTS ARE TO BE CLEAN AND FREE OF OIL, GREASE, AND OTHER CONTAMINANTS</text>
<text x="12.7" y="44.6">7.</text>
<text x="18.9" y="44.6">DIMENSIONS INCLUDE ANODIZING, ELECTROPLATING, AND CHEMICALLY APPLIED FINISHES IF APPLICABLE</text>
<text x="12.7" y="48.8">8.</text>
<text x="18.9" y="48.8">ALL CHAMFER DIMENSIONS ARE +/- 0.010&quot; UNLESS NOTED OTHERWISE</text>
<text x="262.1" y="112.6">2X CHAMFER .025 X 45°</text>
<text x="220.4" y="115.3">.100</text>
<text x="323.6" y="114.8">(.100)</text>
<text x="337.2" y="114.5">(.179)</text>
<text x="63.2" y="131.9">.075</text>
<text x="84.5" y="131.8">.502 ±.001</text>
<text x="428.3" y="148.1">.252</text>
<text x="408" y="157.7">.126</text>
<text x="374.5" y="168.7">(.063)</text>
<text x="363.5" y="182.6">(.126)</text>
<text x="480.4" y="199.2">2X FULL R</text>
<text x="155.8" y="208.8">3.289</text>
<text x="90.7" y="218">.689</text>
<text x="158.1" y="218">2.000</text>
<text x="92.1" y="234.6">C</text>
<text x="147.1" y="236.8">A</text>
<text x="150.1" y="236.8">B</text>
<text x="153" y="236.8">C</text>
<text x="146.3" y="245.8">3X ⌀.177 THRU</text>
<text x="269.9" y="245.6">.1260 ±.0005</text>
<text x="469.9" y="242.3">CHAMFER .125 x 45°</text>
<text x="37.1" y="251.3">CHAMFER .275 X 45°</text>
<text x="96.1" y="247.3">R.05</text>
<text x="247.9" y="249.9">R.05</text>
<text x="286" y="250.5">A</text>
<text x="289.1" y="250.5">B</text>
<text x="61.2" y="263.5">R.05</text>
<text x="249" y="274.5">R.25</text>
<text x="284.2" y="275.8">6X R.10</text>
<text x="329.4" y="278.1">R.125</text>
<text x="487.9" y="290.6">1.50</text>
<text x="47.4" y="294.4">1.350</text>
<text x="336.9" y="310.6">.450</text>
<text x="375.2" y="308">.875</text>
<text x="43.4" y="319.6">B</text>
<text x="58.5" y="319.7">.357</text>
<text x="336.9" y="325.4">.132</text>
<text x="115.1" y="335.4">M5x0.8 - 6H THRU</text>
<text x="156.6" y="335.2">2X M3x0.5 - 6H THRU</text>
<text x="335.2" y="338.5">R.125</text>
<text x="456.7" y="344.7">.375</text>
<text x="148.6" y="348.7">2.972</text>
<text x="443.3" y="353.1">.004</text>
<text x="156.6" y="354.7">3.322</text>
<text x="164.7" y="360.8">3.772</text>
<text x="434" y="364">A</text>
<text x="173.1" y="367.6">4.247</text>
<text x="179.8" y="373.4">4.739</text>
<text x="354.5" y="381.6">(UNLESS SPECIFIED OTHERWISE)</text>
<text x="352.5" y="390">[SECONDARY UNITS]: MILLIMETERS</text>
<text x="361.1" y="385.8">PRIMARY UNITS: INCHES</text>
<text x="362.3" y="394.1">PRIMARY TOLERANCES:</text>
<text x="361.9" y="397.9">X.X</text>
<text x="386.7" y="398">± 0.020</text>
<text x="361.9" y="402.1">X.XX</text>
<text x="361.9" y="406.3">X.XXX</text>
<text x="386.7" y="402.1">± 0.010</text>
<text x="386.7" y="406.3">± 0.005</text>
<text x="361.9" y="410.5">X.XXXX</text>
<text x="384.7" y="410.5">± 0.0005</text>
<text x="358.4" y="419.7">- DO NOT SCALE DRAWING -</text>
<text x="361.9" y="414.6">ANGULAR</text>
<text x="383.8" y="414.7">± 0.5 DEG</text>
<text x="415.5" y="418.4">SIZE</text>
<text x="461.6" y="418.3">PART NUMBER</text>
<text x="523.9" y="418.3">REV</text>
<text x="537.8" y="418.4">SHEET</text>
<text x="352" y="424.2">THIRD ANGLE PROJECTION:</text>
<text x="536.7" y="423.2">1 OF 2</text>
</g>
<g font-size="3.3">
<text x="131.9" y="231.6">⌀.1260±.0005</text>
<text x="131.6" y="237.3">⌖</text>
<text x="136.5" y="236.8">⌀.010</text>
<text x="270.5" y="251">⌖</text>
<text x="275.5" y="250.5">⌀.010</text>
<text x="321.7" y="266.3">⌀.515 ↧ .179</text>
<text x="321.7" y="270.7">⌴ ⌀.625 ↧ .100</text>
<text x="436.9" y="353.1">⏥</text>
<text x="286.5" y="381.1">NOTICE:</text>
<text x="286.5" y="385">INFORMATION CONTAINED IN THIS</text>
<text x="286.5" y="389">DOCUMENT OR ANY REPRODUCTION</text>
<text x="286.5" y="392.9">THEREOF, IS PROPRIETARY</text>
<text x="286.5" y="396.9">INFORMATION AND PROPERTY OF</text>
<text x="286.5" y="400.9">HOWARD HUGHES MEDICAL INSTITUTE.</text>
<text x="286.5" y="404.9">IT SHALL NOT BE DISCLOSED, COPIED,</text>
<text x="286.5" y="408.9">DUPLICATED OR USED FOR</text>
<text x="286.5" y="412.8">MANUFACTURE, PRODUCTION OR</text>
<text x="286.5" y="416.8">PROCUREMENT, WITHOUT THE EXPRESS</text>
<text x="286.5" y="420.8">WRITTEN PERMISSION OF HOWARD</text>
<text x="286.5" y="424.8">HUGHES MEDICAL INSTITUTE.</text>
</g>
</svg>
